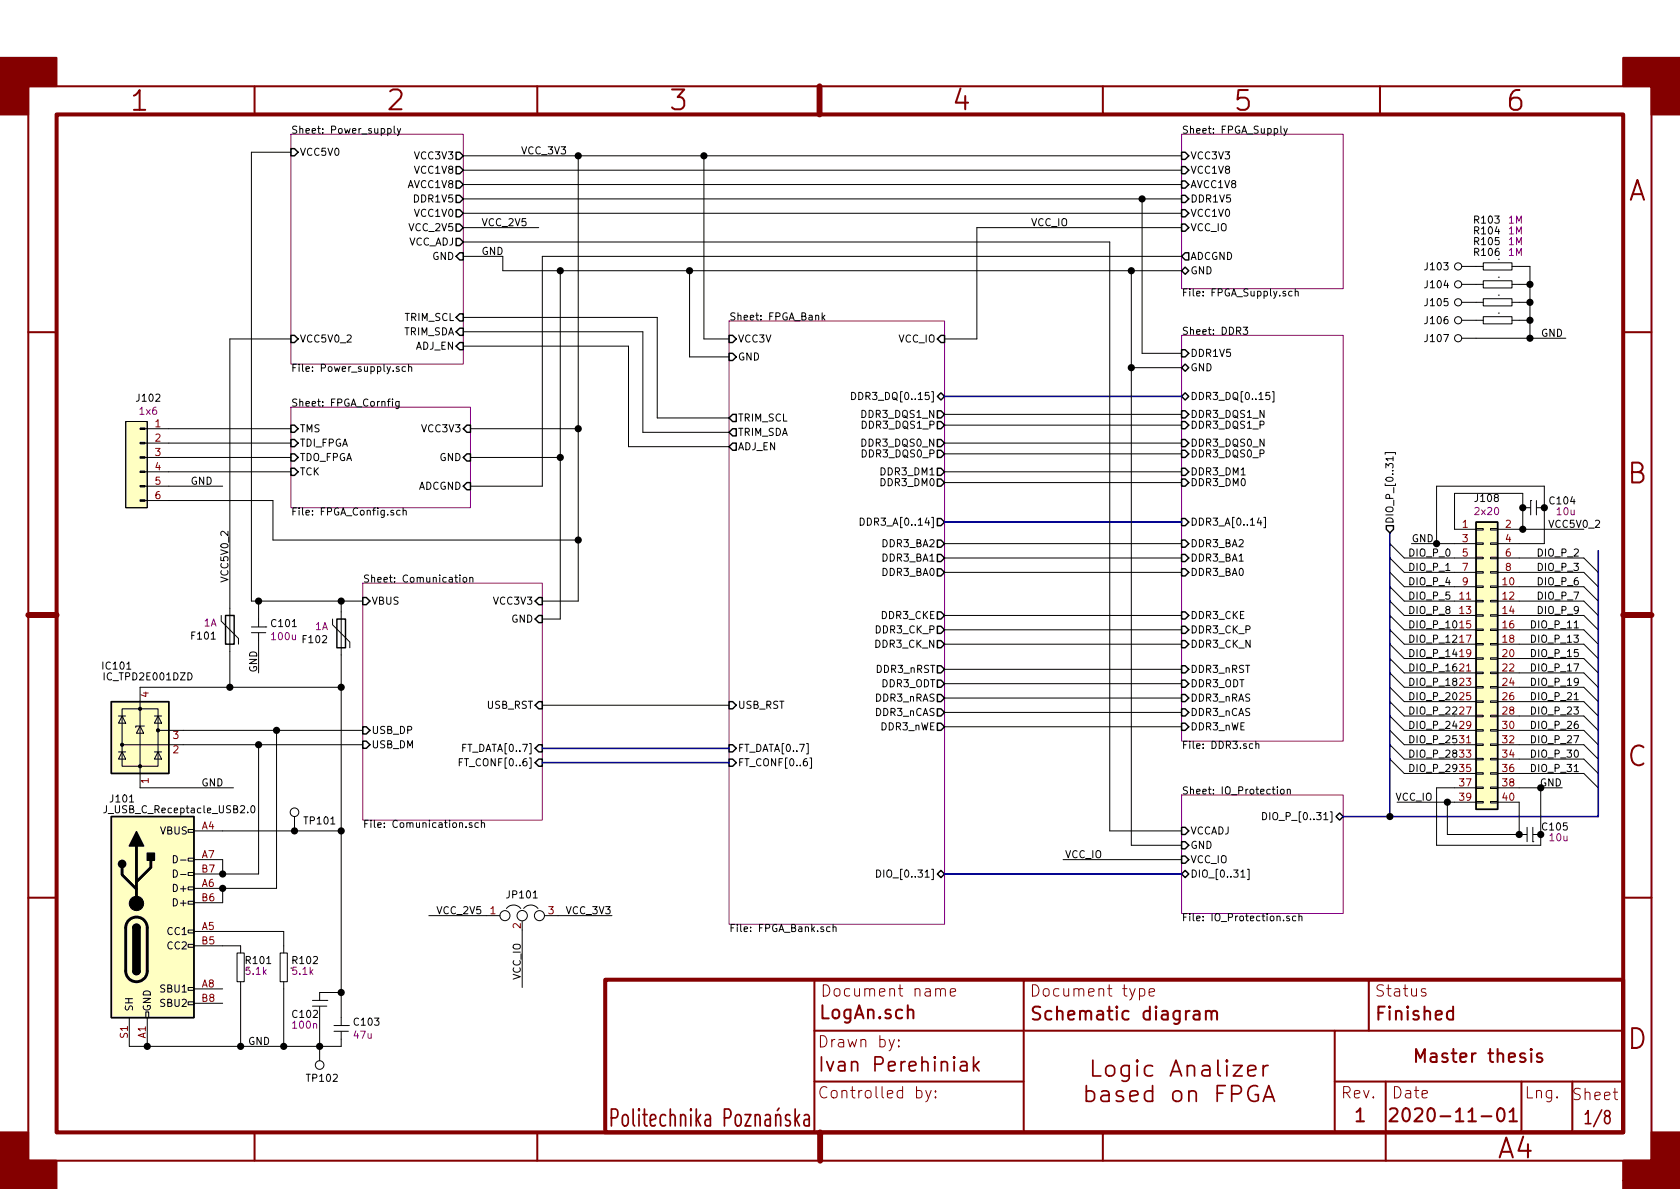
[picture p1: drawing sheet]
<svg xmlns="http://www.w3.org/2000/svg" width="297mm" height="210mm" viewBox="0 0 297 210" stroke-linecap="round" stroke-linejoin="round" font-family="sans-serif">
<g fill="none" stroke="#840000" stroke-width=".36">
<path d="M5 15.3h287v190h-287zM45 15.3v4.9M95 15.3v4.9M145 15.3v4.9M195 15.3v4.9M244 15.3v4.9M5 58.7h5M287 58.7h5M5 108.8h5M287 108.8h5M5 158.7h5M287 158.7h5"/>
<path d="M144 173.2v27M160.5 178.8a.57 .57 0 0 1 1 .1v1.2M181 173.2v27M211.1 178.9l.2-.1 .7 .1 .1 1.4M212.1 179.3l-.8 .1a.46 .46 0 0 0-.3 .5 .46 .46 0 0 0 .3 .4h.6l.2-.1M213.2 179a.57 .57 0 0 1 1 .1v1.2M213.2 178.8v1.5M214.2 179.1l.1-.2 .2-.1 .6 .1 .1 .2v1.2M242 173.2v9.1M256.9 178.9l-.6-.1-.5 .4 .1 .9 .4 .2 .6-.1M256.9 178v2.3M144 182.3h143"/>
<path d="M144 191.3h37M236 191.3h51M236 182.3v17.9M239.9 196.6l.6-.6v2.3M239.9 198.3h1.3M245 191.3v14M245.8 196.2l.3-.2h.5a.61 .61 0 0 1 .4 1l-1.4 1.3h1.5M250.4 187.8v-2.3l.7 1.6 .8-1.6v2.3M253 186.4l.2-.1 .7 .1 .1 1.4M254 186.8l-.8 .1a.46 .46 0 0 0-.3 .5 .46 .46 0 0 0 .3 .4l.8-.1M255.9 186.4l-.6-.1-.2 .1-.1 .2 .1 .3 .8 .2 .1 .2-.1 .4-.2 .1-.7-.1M256.6 186.3h.9"/>
<path d="M257 185.5v2l.1 .2 .4 .1M258.2 187l1.1-.2-.1-.4-.7-.1-.2 .1-.1 .2 .1 1.1 .2 .1 .7-.1M260.3 186.3v1.5M260.9 186.3a.59 .59 0 0 0-.6 .4M263.1 186.3h.9M263.5 185.5v2l.1 .2 .4 .1M264.8 186.5a.57 .57 0 0 1 1 .1v1.2M264.8 185.5v2.3M264.9 196.2a.56 .56 0 0 1 .6-.2 .56 .56 0 0 1 .4 .4 1.37 1.37 0 0 1-.4 1.9 .64 .64 0 0 1-.7-.5 1.96 1.96 0 0 1 .1-1.6zM266.8 187l1.1-.2-.1-.4-.7-.1-.2 .1-.1 .2 .1 1.1 .2 .1 .7-.1M266.9 196.6l.7-.6v2.3M266.9 198.3h1.3"/>
<path d="M269 191.3v8.9M269.6 186.4l-.5-.1-.2 .1-.1 .2 .1 .3 .7 .2 .1 .2-.1 .4-.2 .1-.6-.1M270.7 185.5l-.1 .1 .1 .1 .1-.1-.1-.1v.2M270.7 186.3v1.5M272.6 186.4l-.5-.1-.3 .1-.1 .2 .1 .3 .8 .2 .1 .2-.1 .4-.2 .1-.7-.1M278 191.3v8.9M45 200.2v5.1M95 200.2v5.1M145 200.2v5.1M195 200.2v5.1M287 208.8h5"/>
</g>
<path d="M10 20.2h277v180h-277zM107 173.2h180v27h-180z" fill="none" stroke="#840000" stroke-width=".71"/>
<path d="M144.9 15.3v4.9M5 108.8h5M287 108.8h5M145 200.2v5.1" fill="none" stroke="#840000" stroke-width="1"/>
<g fill="#840000" stroke="#840000" stroke-width=".36">
<path d="M0 10.2h10v5h-5v5h-5z"/>
<path d="M0 200.2h5v5.1h5v4.9h-10z"/>
<path d="M287 10.2h10v10h-5v-5h-5z"/>
<path d="M287 205.3h5v-5.1h5v10.1h-10z"/>
</g>
<g fill="none" stroke="#840000" stroke-width=".3">
<path d="M137.2 197.4l.2-.3h.3l.2 .2 .1 1.8M137.2 197.1v2M137.7 196l-.3 .4M139.6 197.3l-.4-.2a.54 .54 0 0 0-.3 .6 .54 .54 0 0 0 .5 .4 .55 .55 0 0 1 .4 .5 .55 .55 0 0 1-.4 .5h-.3l-.2-.1M140.6 196.1v3M140.8 198l.6 1.1M141.4 197.1l-.8 1.1M142.2 197.3l.2-.2h.4l.2 .2 .1 1.8M143.1 197.8l-.2 .2h-.5a.7 .7 0 0 0 0 1.1h.5l.2-.1M169.9 187.8l.2-.1 .7 .1 .2 .3v1.3M171 188.3l-.9 .1a.48 .48 0 0 0-.3 .5 .48 .48 0 0 0 .3 .5l.9-.2M172.1 186.9v2.5"/>
<path d="M172.4 188.4l.7 1M173.1 187.7l-1 1M192.1 193a.97 .97 0 0 1 1.4 .4v.8l-.1 .3a1.04 1.04 0 0 1-1.3 .1M192.1 192v2.8M193.2 187.5v2.8h1.4M194.8 193l.3-.1 .8 .1 .2 .3v1.5M195.7 188.7a.84 .84 0 0 1 1.4 .2v.8a.83 .83 0 0 1-.8 .6 .83 .83 0 0 1-.8-.6v-.8zM196.1 193.6l-1 .1a.55 .55 0 0 0-.3 .9l.3 .2 1-.2M198.5 193l-.7-.1-.3 .1-.1 .3 .1 .4 1 .3 .2 .2-.2 .4-.3 .2-.8-.2M199.6 188.4v2.3a.81 .81 0 0 1-1.2 .4M199.6 188.5l-.8-.1-.3 .1-.3 .4v.8l.3 .4 .3 .2 .8-.2M199.8 193.8l1.4-.2-.1-.6-.9-.1-.3 .1-.1 .3v1.1l.1 .2 .3 .2 .9-.2"/>
<path d="M201.1 187.5l-.2 .1 .2 .2 .1-.2-.1-.1v.3M201.1 188.4v1.9M203.8 188.5l-.9-.1-.3 .1-.2 .4v.8l.2 .4 .3 .2 .9-.2M203.8 193l-.9-.1-.3 .1-.2 .4v.8l.2 .4 .3 .2 .9-.2M203.8 192v2.8M206.9 190.3l1-2.8 1 2.8M207.2 189.5h1.4M207.5 193.2a.84 .84 0 0 1 1.4 .2v.8a.81 .81 0 0 1-.8 .6 .81 .81 0 0 1-.7-.6v-.8zM209.9 188.7a.77 .77 0 0 1 1.3 .1v1.5M209.9 188.4v1.9M210.2 193.2a.79 .79 0 0 1 1.3 .1v1.5M210.2 192.9v1.9"/>
<path d="M212.6 188.5l.3-.1 .9 .1 .1 .3v1.5M213.9 189.1l-.3 .1h-.7a.57 .57 0 0 0-.3 .9l.3 .2h.7l.3-.2M215.2 193.3h1M215.3 187.5v2.4l.2 .2 .3 .2M216.6 192h-1.4v2.8M216.9 187.5l-.1 .1 .1 .2 .2-.2-.2-.1v.3M216.9 188.4v1.9M217.8 193.4h1.1a.76 .76 0 0 0 .6-.7 .76 .76 0 0 0-.6-.7h-1.1v2.8M218.1 188.4h1.5l-1.5 1.9h1.5M220.6 189.4l1.4-.3-.1-.6-.8-.1-.3 .1-.2 .3v1.1l.2 .2 .3 .2 .8-.2M222.4 192.1a1.22 1.22 0 0 0-1.4 .2 1.22 1.22 0 0 0-.4 1.3 1.13 1.13 0 0 0 .6 1.1 1.13 1.13 0 0 0 1.3-.2v-.9h-.6M223.3 194.8l1-2.8 1 2.8"/>
<path d="M223.3 188.4v1.9M223.6 194h1.4M224.2 188.4a.74 .74 0 0 0-.9 .5"/>
</g>
<g fill="none" stroke="#840000" stroke-width=".18">
<path d="M166.3 175.1l.3-.3 .5 .1 .1 1.2M168 175.5l1-.2-.1-.4-.6-.1-.3 .3 .1 .9 .2 .1 .6-.1M201.5 174.9a.71 .71 0 0 1 .8 .1v1a.67 .67 0 0 1-.8 0M203.2 175.5l.9-.2-.1-.4-.5-.1-.3 .3 .1 .9 .2 .1 .5-.1M252.1 174.9a.49 .49 0 0 0-.8 .2l.1 .3 .5 .1 .2 .3v.2l-.2 .1-.6-.1M158.1 183.8l-.6 1.8-.3 .2M158.9 185h.1l-.1 .1v-.1v.1M158.9 183.9l.1 .1-.1 .1v-.2v.2M162.1 192.9a.68 .68 0 0 1 .8 .1l.1 .2-.1 .8-.3 .2-.5-.1M163.7 192.8l.5 1.4M164.6 192.8l-.6 1.8-.3 .2M165.4 194l.1 .1-.1 .1-.1-.1 .1-.1v.2"/>
<path d="M165.4 192.9l.1 .1-.1 .1-.1-.1 .1-.1v.2"/>
</g>
<path d="M51.4 23.7h30.5v40.7h-30.5zM208.9 23.7h28.6v27.3h-28.6zM128.9 56.8h38.1v106.6h-38.1zM208.9 59.3h28.6v71.8h-28.6zM51.4 72h31.8v17.8h-31.8zM64.1 103.1h31.8v41.9h-31.8zM208.9 140.6h28.6v20.9h-28.6z" fill="none" stroke="#840084" stroke-width=".18"/>
<g fill="none" stroke="#000" stroke-width=".18">
<path d="M51.4 26.9h-7v79.4h19.7M68.6 22.8l.3-.1 .3 .3-.2 .5h-.4M69.7 22.3v1.1l.2 .2M70.3 22.7l.2 .9M70.8 22.7l-.4 1.2-.1 .1M81.9 27.6h127M81.9 35.2h127M81.9 37.7h127M81.9 30.1h127M81.9 32.6h127M102.2 27.6v78.7h-6.3M124.5 27.6v32.3h4.4"/>
<path d="M201.9 35.2v27.3h7M226.5 22.3v1.1l.1 .2M227 22.7l.3 .9M227.6 22.7l-.4 1.2-.2 .1M51.4 59.9h-10.8v61.6M81.9 42.8h114.3v104.1h12.7M81.9 40.3h13.3M81.9 45.3h7v2.6h120M81.9 56.1h34.3v17.8h12.7M81.9 58.7h31.8v17.7h15.2M99.1 47.9v61.6h-3.2M121.9 47.9v15.2h7"/>
<path d="M145.4 55.3v1.3M145.5 56.1l.3 .5M145.8 55.7l-.4 .5M200 47.9v101.6h8.9M208.9 45.3h-113v40.7h-12.7M208.9 40.3h-36.2v19.6h-5.7M219.8 57.9h.8l-.4 .4 .3 .2 .1 .4-.3 .2-.5-.1M228.4 51.6l-.3-.1-.3 .2 .2 .6h.4M229 51.6l.2-.1 .3 .1v.7M229 51.1v1.2M258.4 56.6h3.9M258.4 53.5h3.9"/>
<path d="M258.4 50.3h3.9M258.4 47.1h3.9M258.4 59.8h18.5M262.3 49.7h5v1.2h-5zM262.3 52.8h5v1.3h-5zM262.3 56h5v1.3h-5zM262.3 46.5h5v1.2h-5zM264.9 49h.1M264.9 52.2h.1M264.9 55.4h.1M267.3 56.6h3.2M267.3 53.5h3.2"/>
<path d="M267.3 50.3h3.2M267.3 47.1h3.2v12.7M22.2 74.5h3.8v15.3h-3.8zM25.6 78.4h25.8M25.6 75.8h25.8M69.4 70.6v.1M69.4 71v.8M70.6 71v1l-.3 .3-.3-.1M70.6 71h-.4l-.2 .2 .1 .6h.5M70.6 64.9l-.3-.1-.2 .2v.2l.5 .1v.3h-.5M71.7 64.9l-.4-.1-.2 .3 .1 .5h.5M72.2 65l.2-.2 .3 .1 .1 .8"/>
<path d="M72.2 64.4v1.3M81.9 61.2h29.2v17.8h17.8M83.2 75.8h19M150.6 69.4a.64 .64 0 0 1 .7 .6 .64 .64 0 0 1-.7 .7zM167 78.4h41.9M167 73.3h41.9M167 75.2h41.9M200 65h8.9M224.5 69.4h-.6l-.1 .6 .2-.1 .5 .1v.5l-.2 .2-.5-.2M225 69.3h.2v1.8h-.2M25.6 88.5h22.7v7h53.9M25.6 86h13.8"/>
<path d="M25.6 83.4h25.8M25.6 80.9h25.8M70.7 90.3l-.3-.1-.3 .3 .2 .5h.4M71.3 90.4l.2-.2 .3 .1v.8M71.3 89.8v1.3M83.2 80.9h15.9M152.1 91.6a.64 .64 0 0 1 .7 .6 .64 .64 0 0 1-.7 .7zM167 96.1h41.9M167 98.7h41.9M167 83.4h41.9M167 80.3h41.9M167 85.3h41.9"/>
<path d="M222.6 91.6l-.3 .9h.8M222.9 92v.9M223.4 91.5h.3v1.8h-.3M244.9 80.3v-.3h1.8v.3M245.7 96.1l2.6 2.6h12.7M245.7 98.7l2.6 2.5h12.7M246.3 80.8v.7M249.6 96.1h11.4M254 96.1v-10.1h19v10.1h-8.2M261 98.5h1.3v.3h-1.3zM261 96h1.3v.3h-1.3zM261 93.5h1.3v.2h-1.3z"/>
<path d="M261 93.6h-3.8v-6.4h12v6.4M263.5 98.5h1.3v.3h-1.3zM263.5 96h1.3v.3h-1.3zM263.5 93.5h1.3v.2h-1.3zM264.8 93.6h15.2M264.8 98.7h15.2l2.6 2.5M269.2 89.8h1.4M270.6 88.5h.1M270.6 88.5v2.6M271.7 88.5v2.6M271.7 89.8h1.3M39.1 108.8v1l3.1 3.1v1"/>
<path d="M44.4 110.9h2.6M44.4 111.9h2.6M45.7 106.3v4.5M45.7 111.9v7.1M47 110.9h.1M58.8 109.5v1l3 3v1M60.3 106.3v75M81.3 101.7v.1M81.3 102.1v.8M81.9 102.2l.2-.1 .4 .1v.5l-.1 .2h-.3l-.2-.1zM83.1 102.2l.2-.1 .2 .1 .1 .7M83.1 102.1v.8"/>
<path d="M167 108.8h41.9M167 111.4h41.9M167 113.9h41.9M167 101.2h41.9M167 118.4h41.9M245.7 101.2l2.6 2.6h12.7M245.7 103.8l2.6 2.5h12.7M245.7 106.3l2.6 2.5h12.7M245.7 108.8l2.6 2.6h12.7M245.7 111.4l2.6 2.5h12.7M245.7 113.9l2.6 2.6h12.7M245.7 116.5l2.6 2.5h12.7"/>
<path d="M245.7 119l2.6 2.5h12.7M261 118.9h1.3v.2h-1.3zM261 116.3h1.3v.3h-1.3zM261 113.8h1.3v.2h-1.3zM261 111.2h1.3v.3h-1.3zM261 108.7h1.3v.3h-1.3zM261 106.2h1.3v.2h-1.3zM261 103.6h1.3v.3h-1.3zM261 101.1h1.3v.2h-1.3zM263.5 118.9h1.3v.2h-1.3zM263.5 116.3h1.3v.3h-1.3zM263.5 113.8h1.3v.2h-1.3z"/>
<path d="M263.5 111.2h1.3v.3h-1.3zM263.5 108.7h1.3v.3h-1.3zM263.5 106.2h1.3v.2h-1.3zM263.5 103.6h1.3v.3h-1.3zM263.5 101.1h1.3v.2h-1.3zM264.8 103.8h15.2l2.6 2.5M264.8 106.3h15.2l2.6 2.5M264.8 108.8h15.2l2.6 2.6M264.8 111.4h15.2l2.6 2.5M264.8 113.9h15.2l2.6 2.6M264.8 116.5h15.2l2.6 2.5M264.8 119h15.2l2.6 2.5"/>
<path d="M264.8 101.2h15.2l2.6 2.6M21 133h1.2M21 126.6h1.2M21.6 125.3h6.3v10.2h-6.3zM21.6 133l.6 1.2h-1.2zM21.6 126.6l.6 1.3h-1.2zM21.6 131.7h42.5M24.8 128.4l.6 1.3h-1.3zM25.5 128.4h-1.5v.2M27.3 133h1.3M27.3 126.6h1.3M27.9 129.2h36.2"/>
<path d="M27.9 133l.7 1.2h-1.3zM27.9 126.6l.7 1.3h-1.3zM45.7 131.7v22.9h-11.4M48.9 129.2v27.9h-14.6M60.3 121.5h-35.5v17.8h16.5M81.2 134.8h.4M81.8 134.2h-.6v1.2M95.9 124.7h33M142.6 131.5h.3v1.8h-.3M143.2 134h.3v1.9h-.3M167 120.9h41.9M167 123.4h41.9"/>
<path d="M167 126h41.9M167 128.5h41.9M221.5 131.6l-.4-.1-.2 .2 .1 .6h.5M222 131.6l.2-.1 .3 .1 .1 .8M222 131.1v1.3M225.9 139.1v.2M225.9 139.6v.8M226.5 139.6h.3l.2 .1-.1 .7h-.3l-.2-.2zM227.6 139.7l.2-.1h.3v.8M227.6 139.6v.8M245.7 124.1l2.6 2.5h12.7M245.7 129.2l2.6 2.5h12.7"/>
<path d="M245.7 126.6l2.6 2.6h12.7M245.7 121.5l2.6 2.6h12.7M245.7 131.7l2.6 2.5h12.7M245.7 134.2l2.6 2.6h12.7M261 139.2h1.3v.2h-1.3zM261 136.6h1.3v.3h-1.3zM261 134.1h1.3v.3h-1.3zM261 131.6h1.3v.2h-1.3zM261 129h1.3v.3h-1.3zM261 126.5h1.3v.2h-1.3zM261 123.9h1.3v.3h-1.3zM261 121.4h1.3v.3h-1.3z"/>
<path d="M261 139.3h-7v10.2h18.4v-10.2M263.5 139.2h1.3v.2h-1.3zM263.5 136.6h1.3v.3h-1.3zM263.5 134.1h1.3v.3h-1.3zM263.5 131.6h1.3v.2h-1.3zM263.5 129h1.3v.3h-1.3zM263.5 126.5h1.3v.2h-1.3zM263.5 123.9h1.3v.3h-1.3zM263.5 121.4h1.3v.3h-1.3zM264.8 126.6h15.2l2.6 2.6M264.8 131.7h15.2l2.6 2.5M264.8 129.2h15.2l2.6 2.5"/>
<path d="M264.8 121.5h15.2l2.6 2.6M264.8 124.1h15.2l2.6 2.5M264.8 134.2h15.2l2.6 2.6M264.8 136.8h15.2l2.6 2.5M264.8 139.3h11.4M18.8 142.5v.9a.39 .39 0 0 1-.5 .3M30.7 151.3a.64 .64 0 0 1 .7 .6 .64 .64 0 0 1-.7 .7zM30.7 153.8a.64 .64 0 0 1 .7 .7 .64 .64 0 0 1-.7 .6zM31.9 152.1h1M31.9 154.6h1M33.3 159.4h1v.5h-1zM33.3 156.8h1v.5h-1z"/>
<path d="M33.3 154.3h1v.5h-1zM33.3 151.8h1v.5h-1zM33.3 146.7h1v.5h-1zM34.3 146.9h26M34.3 152h5.1v2.6M39.4 157.1v2.5h-5.1M44.5 142.6l.2-.1a.69 .69 0 0 1 .4 .6 .69 .69 0 0 1-.4 .6l-.3-.2-.1-.2zM52.1 144.4v2.5M83.4 145.5h-.3l-.1 .2v.1l.4 .2v.3h-.4M84.6 145.5h-.4l-.2 .2 .1 .6h.5M85.1 145.6l.2-.1h.3l.1 .8M85.1 145.1v1.2"/>
<path d="M155 153.8a.64 .64 0 0 1 .7 .7 .64 .64 0 0 1-.7 .6zM188 152h20.9M219.4 155.1h.7M220.5 153.7h.4v1.8h-.4M223.2 143.7a.64 .64 0 0 1 .8 .6 .64 .64 0 0 1-.8 .7zM247 141.9h14M255.9 141.9v5.7h14.1M261 141.7h1.3v.3h-1.3zM263.5 141.7h1.3v.3h-1.3zM264.8 141.9h3.8v5.7M270 146.3v2.5M271 148.8h.1"/>
<path d="M271 146.3v2.5M271.1 147.6h1.3M22.9 180v5h37.4v-2.6M25.8 178.9h.5v1.1h-.5zM26 180v5M33.3 177.2h1v.5h-1zM33.3 174.6h1v.5h-1zM33.3 167h1v.5h-1zM33.3 164.5h1v.5h-1zM34.3 164.7h15.9v3.8M34.3 174.9h5.1M34.3 167.3h8.2v1.2"/>
<path d="M34.3 177.4h5.1M41.9 168.5h1.3v5.1h-1.3zM42.5 173.6v11.4M49.5 168.5h1.3v5.1h-1.3zM50.2 173.6v11.4M55.2 176.9h2.6M55.2 177.9h2.6M56.5 178v9.6M57.8 176.9h.1M60.3 175.5h-3.8v1.4M75.8 161.9h12.6M89.5 160.6a1.62 1.62 0 0 1 2.6 0"/>
<path d="M92.3 164.5v10.1M92.6 160.6a1.62 1.62 0 0 1 2.5 0M96.3 161.9h11.9M146.8 164l-.4-.1-.2 .2 .1 .6h.5M147.3 164l.2-.1 .3 .1v.7M147.3 163.5v1.2M228 162h-.3l-.2 .2v.2l.5 .1v.3h-.5M229.1 162h-.3l-.3 .2 .1 .6h.5M229.7 162.1l.1-.1h.3l.1 .8M229.7 161.6v1.2M59.1 181.4h2.5M59.1 182.4h2.5"/>
<path d="M61.6 181.4h.1"/>
<circle cx="257.8" cy="47.1" r=".63"/>
<circle cx="257.8" cy="59.8" r=".63"/>
<circle cx="257.8" cy="50.3" r=".63"/>
<circle cx="257.8" cy="56.6" r=".63"/>
<circle cx="257.8" cy="53.5" r=".63"/>
<circle cx="52.1" cy="143.6" r=".76"/>
<circle cx="89.3" cy="161.9" r=".89"/>
<circle cx="92.3" cy="161.9" r=".91"/>
<circle cx="95.4" cy="161.9" r=".89"/>
<circle cx="56.5" cy="188.3" r=".76"/>
</g>
<g fill="none" stroke="#000" stroke-width=".25">
<path d="M51.4 26.3h.7l.6 .6-.6 .7h-.7zM80.6 26.9h.7l.6 .7-.6 .6h-.7zM80.6 29.5h.7l.6 .6-.6 .6h-.7zM80.6 37.1h.7l.6 .6-.6 .6h-.7zM80.6 34.5h.7l.6 .7-.6 .6h-.7zM80.6 32h.7l.6 .6-.6 .7h-.7zM80.6 39.6h.7l.6 .7-.6 .6h-.7zM208.9 26.9h.6l.7 .7-.7 .6h-.6zM208.9 29.5h.6l.7 .6-.7 .6h-.6zM208.9 32h.6l.7 .6-.7 .7h-.6zM208.9 34.5h.6l.7 .7-.7 .6h-.6zM208.9 37.1h.6l.7 .6-.7 .6h-.6z"/>
<path d="M208.9 39.6h.6l.7 .7-.7 .6h-.6zM51.4 59.3h.7l.6 .6-.6 .7h-.7zM80.6 42.2h.7l.6 .6-.6 .6h-.7zM81.3 44.7h.6v1.3h-.6l-.7-.7zM81.3 55.5h.6v1.3h-.6l-.7-.7zM81.3 58h.6v1.3h-.6l-.7-.6zM128.9 59.3h.6l.7 .6-.7 .7h-.6zM166.4 59.3h.6v1.3h-.6l-.7-.7zM208.9 47.9l.6-.7 .7 .7-.7 .6zM209.5 44.7h.7v1.3h-.7l-.6-.7zM51.4 75.2h.7l.6 .6-.6 .6h-.7zM51.4 77.7h.7l.6 .7-.6 .6h-.7z"/>
<path d="M81.3 60.6h.6v1.2h-.6l-.7-.6zM82.5 75.2h.7v1.2h-.7l-.6-.6zM128.9 62.5h.6l.7 .6-.7 .6h-.6zM128.9 79l.6-.6h.7v1.2h-.7zM128.9 73.9l.6-.6h.7v1.2h-.7zM128.9 76.4l.6-.6h.7v1.3h-.7zM165.7 70.1l.7-.6 .6 .6-.6 .6zM165.7 72.6h.7l.6 .7-.6 .6h-.7zM165.7 79.6h.7l.6 .7-.6 .6h-.7zM165.7 77.7h.7l.6 .7-.6 .6h-.7zM165.7 74.5h.7l.6 .7-.6 .6h-.7zM208.9 65l.6-.6 .7 .6-.7 .7z"/>
<path d="M208.9 61.8h.6l.7 .7-.7 .6h-.6zM208.9 70.1l.6-.6 .7 .6-.7 .6zM208.9 72.6h.6l.7 .7-.7 .6h-.6zM208.9 79.6h.6l.7 .7-.7 .6h-.6zM208.9 77.7h.6l.7 .7-.7 .6h-.6zM208.9 74.5h.6l.7 .7-.7 .6h-.6zM51.4 82.8h.7l.6 .6-.6 .7h-.7zM51.4 80.3h.7l.6 .6-.6 .6h-.7zM82.5 80.3h.7v1.2h-.7l-.6-.6zM82.5 85.3h.7v1.3h-.7l-.6-.6zM165.7 91.7h.7l.6 .6-.6 .7h-.7zM165.7 95.5h.7l.6 .6-.6 .7h-.7z"/>
<path d="M165.7 98h.7l.6 .7-.6 .6h-.7zM165.7 82.8h.7l.6 .6-.6 .7h-.7zM165.7 84.7h.7l.6 .6-.6 .7h-.7zM208.9 91.7h.6l.7 .6-.7 .7h-.6zM208.9 82.8h.6l.7 .6-.7 .7h-.6zM208.9 84.7h.6l.7 .6-.7 .7h-.6zM208.9 95.5h.6l.7 .6-.7 .7h-.6zM208.9 98h.6l.7 .7-.7 .6h-.6zM245.1 93h1.3v.6l-.7 .6-.6-.6zM261 92.3h3.8v50.8h-3.8zM39.9 108.8h1.5v5.1h-1.5zM59.6 109.5h1.5v5h-1.5z"/>
<path d="M64.1 105.7h.7l.6 .6-.6 .6h-.7zM95.2 105.7h.7v1.2h-.7l-.6-.6zM95.2 108.8h.7v1.3h-.7l-.6-.6zM165.7 108.2h.7l.6 .6-.6 .7h-.7zM165.7 110.7h.7l.6 .7-.6 .6h-.7zM165.7 113.3h.7l.6 .6-.6 .6h-.7zM165.7 117.7h.7l.6 .7-.6 .6h-.7zM165.7 100.6h.7l.6 .6-.6 .6h-.7zM208.9 108.2h.6l.7 .6-.7 .7h-.6zM208.9 110.7h.6l.7 .7-.7 .6h-.6zM208.9 113.3h.6l.7 .6-.7 .6h-.6zM208.9 117.7h.6l.7 .7-.7 .6h-.6z"/>
<path d="M208.9 100.6h.6l.7 .6-.7 .6h-.6zM19.7 124.1h10.1v12.7h-10.1zM64.1 128.5h.7l.6 .7-.6 .6h-.7zM64.1 131.1h.7l.6 .6-.6 .6h-.7zM94.6 134.9l.6-.7h.7v1.3h-.7zM94.6 124.7l.6-.6h.7v1.2h-.7zM95.2 131.7h.7v1.3h-.7l-.6-.7zM128.9 124.1h.6l.7 .6-.7 .6h-.6zM128.9 131.7h.6l.7 .6-.7 .7h-.6zM128.9 134.2h.6l.7 .7-.7 .6h-.6zM165.7 122.8h.7l.6 .6-.6 .7h-.7zM165.7 125.3h.7l.6 .7-.6 .6h-.7z"/>
<path d="M165.7 127.9h.7l.6 .6-.6 .7h-.7zM165.7 120.3h.7l.6 .6-.6 .6h-.7zM208.9 122.8h.6l.7 .6-.7 .7h-.6zM208.9 125.3h.6l.7 .7-.7 .6h-.6zM208.9 127.9h.6l.7 .6-.7 .7h-.6zM208.9 120.3h.6l.7 .6-.7 .6h-.6zM19.7 144.4h14.6v35.6h-14.6zM165.7 154.6l.7-.7 .6 .7-.6 .6zM208.9 154.6l.6-.7 .7 .7-.7 .6zM208.9 148.8h.6l.7 .7-.7 .6h-.6zM208.9 146.3h.6l.7 .6-.7 .7h-.6zM208.9 151.4h.6l.7 .6-.7 .6h-.6z"/>
<path d="M236.2 144.4l.7-.6 .6 .6-.6 .6zM23.5 171.7a.63 .63 0 0 0 .6 .6 .63 .63 0 0 0 .7-.6M23.5 164.1a.63 .63 0 0 1 .6-.7 .63 .63 0 0 1 .7 .7"/>
</g>
<g fill="#ffffc2" stroke="#ffffc2" stroke-width=".18">
<path d="M19.7 124.1h10.1v12.7h-10.1z"/>
<path d="M19.7 144.4h14.6v35.6h-14.6z"/>
<path d="M261 92.3h3.8v50.8h-3.8z"/>
<path d="M22.2 74.5h3.8v15.3h-3.8z"/>
</g>
<g fill="#000" stroke="#000" stroke-width=".18">
<path d="M24.8 78.2h.8v.3h-.8zM24.8 75.7h.8v.2h-.8zM24.8 88.4h.8v.2h-.8zM24.8 85.8h.8v.3h-.8zM24.8 83.3h.8v.3h-.8zM24.8 80.8h.8v.2h-.8z"/>
<circle cx="21.6" cy="131.7" r=".28"/>
<circle cx="24.8" cy="125.3" r=".28"/>
<circle cx="24.8" cy="135.5" r=".28"/>
<circle cx="27.9" cy="129.2" r=".28"/>
<circle cx="24.1" cy="159.8" r="1.27"/>
</g>
<path d="M21.6 153.4v1.3l2.5 2.5M24.1 149.6v10.2M26.7 152.1v1.3l-2.6 2.6M22.8 162.7a1.89 1.89 0 0 1 2.1-.4 1.89 1.89 0 0 1 1.1 1.8v7.6a1.9 1.9 0 0 1-1.9 1.9 1.9 1.9 0 0 1-1.9-1.9v-7.8l.1-.5z" fill="none" stroke="#000" stroke-width=".51"/>
<g fill="#000" stroke="#000" stroke-width=".25">
<path d="M24.1 147.1l1.3 2.5h-2.5zM26 150.9h1.3v1.2h-1.3zM23.5 171.7h1.3a.63 .63 0 0 1-.7 .6 .63 .63 0 0 1-.6-.6zM23.5 164.1h1.3v7.6h-1.3zM23.7 163.6a.63 .63 0 0 1 .7-.1 .63 .63 0 0 1 .4 .6h-1.3z"/>
<circle cx="102.2" cy="27.6" r=".51"/>
<circle cx="124.5" cy="27.6" r=".51"/>
<circle cx="201.9" cy="35.2" r=".51"/>
<circle cx="99.1" cy="47.9" r=".51"/>
<circle cx="121.9" cy="47.9" r=".51"/>
<circle cx="200" cy="47.9" r=".51"/>
<circle cx="270.5" cy="53.5" r=".51"/>
<circle cx="270.5" cy="59.8" r=".51"/>
<circle cx="270.5" cy="56.6" r=".51"/>
<circle cx="270.5" cy="50.3" r=".51"/>
<circle cx="102.2" cy="75.8" r=".51"/>
<circle cx="200" cy="65" r=".51"/>
<circle cx="99.1" cy="80.9" r=".51"/>
<circle cx="102.2" cy="95.5" r=".51"/>
<circle cx="254" cy="96.1" r=".51"/>
<circle cx="269.2" cy="93.6" r=".51"/>
<circle cx="269.2" cy="89.8" r=".51"/>
<circle cx="273" cy="89.8" r=".51"/>
<circle cx="45.7" cy="106.3" r=".51"/>
<circle cx="60.3" cy="106.3" r=".51"/>
<circle cx="40.6" cy="121.5" r=".51"/>
<circle cx="45.7" cy="131.7" r=".51"/>
<circle cx="48.9" cy="129.2" r=".51"/>
<circle cx="60.3" cy="121.5" r=".51"/>
<circle cx="272.4" cy="139.3" r=".51"/>
<circle cx="21.6" cy="152.8" r=".63"/>
<circle cx="39.4" cy="157.1" r=".51"/>
<circle cx="39.4" cy="154.6" r=".51"/>
<circle cx="52.1" cy="146.9" r=".51"/>
<circle cx="60.3" cy="146.9" r=".51"/>
<circle cx="245.7" cy="144.4" r=".51"/>
<circle cx="255.9" cy="141.9" r=".51"/>
<circle cx="268.6" cy="147.6" r=".51"/>
<circle cx="272.4" cy="147.6" r=".51"/>
<circle cx="60.3" cy="175.5" r=".51"/>
<circle cx="26" cy="185" r=".51"/>
<circle cx="42.5" cy="185" r=".51"/>
<circle cx="50.2" cy="185" r=".51"/>
<circle cx="56.5" cy="185" r=".51"/>
</g>
<path d="M167 70.1h41.9M167 92.3h41.9M245.7 94.2v50.2M282.6 97.4v47h-45.1M95.9 132.3h33M95.9 134.9h33M167 154.6h41.9" fill="none" stroke="#00f" stroke-width=".3"/>
<g font-size="4.9" fill="#840000">
<text x="23.3" y="19.6">1</text>
<text x="68.7" y="19.5">2</text>
<text x="118.6" y="19.5">3</text>
<text x="168.7" y="19.5">4</text>
<text x="218.5" y="19.6">5</text>
<text x="266.6" y="19.6">6</text>
<text x="287.8" y="35.5">A</text>
<text x="287.8" y="85.5">B</text>
<text x="287.8" y="135.5">C</text>
<text x="287.8" y="185.5">D</text>
<text x="264.9" y="204.8">A4</text>
</g>
<text font-size="4.2" fill="#840000" x="107.5" y="199.3">Politechnika Poznaska</text>
<text font-size="3.5" fill="#840000" x="144.5" y="189.5">Ivan Perehiniak</text>
<g font-size="3.2" fill="#840000">
<text x="144.7" y="180.2">LogAn.sch</text>
<text x="182" y="180.4">Schematic diagram</text>
<text x="243" y="180.4">Finished</text>
<text x="248.8" y="198.4">2020-11-01</text>
<text x="280.8" y="198.8">1/8</text>
</g>
<g font-size="2.8" fill="#840000">
<text x="145" y="176.2">Document name</text>
<text x="182" y="176.2">Document type</text>
<text x="243" y="176.2">Status</text>
<text x="144.5" y="185.2">Drawn by:</text>
<text x="144.5" y="194.3">Controlled by:</text>
<text x="237" y="194.3">Rev.</text>
<text x="246" y="194.3">Date</text>
<text x="269.5" y="194.3">Lng.</text>
<text x="277.8" y="194.6">Sheet</text>
</g>
<g font-size="1.8">
<text x="51.4" y="23.6">Sheet: Power_supply</text>
<text x="208.9" y="23.6">Sheet: FPGA_Supply</text>
<text x="53" y="27.6">VCC5V0</text>
<text x="73.5" y="28.2">VCC3V3</text>
<text x="92.1" y="27.3">VCC_3V3</text>
<text x="210.4" y="28.2">VCC3V3</text>
<text x="72.2" y="33.3">AVCC1V8</text>
<text x="73.4" y="35.8">DDR1V5</text>
<text x="73.5" y="30.7">VCC1V8</text>
<text x="210.4" y="30.7">VCC1V8</text>
<text x="210.4" y="33.3">AVCC1V8</text>
<text x="210.4" y="35.8">DDR1V5</text>
<text x="72.5" y="40.9">VCC_2V5</text>
<text x="73.5" y="38.3">VCC1V0</text>
<text x="85.1" y="40">VCC_2V5</text>
<text x="182.2" y="40">VCC_IO</text>
<text x="210.4" y="38.3">VCC1V0</text>
<text x="210.4" y="40.9">VCC_IO</text>
<text x="260.8" y="41.4">R104</text>
<text x="260.8" y="39.5">R103</text>
<text x="72.1" y="43.4">VCC_ADJ</text>
<text x="76.5" y="46">GND</text>
<text x="85.1" y="45.1">GND</text>
<text x="210.4" y="46">ADCGND</text>
<text x="252" y="47.8">J103</text>
<text x="260.8" y="43.4">R105</text>
<text x="260.8" y="45.3">R106</text>
<text x="208.9" y="52.4">File: FPGA_Supply.sch</text>
<text x="210.4" y="48.5">GND</text>
<text x="252" y="51">J104</text>
<text x="71.3" y="59.3">TRIM_SDA</text>
<text x="71.6" y="56.8">TRIM_SCL</text>
<text x="128.9" y="56.7">Sheet: FPGA_Bank</text>
<text x="208.9" y="59.2">Sheet: DDR3</text>
<text x="252" y="57.3">J106</text>
<text x="252" y="54.1">J105</text>
<text x="272.4" y="59.6">GND</text>
<text x="51.4" y="65.8">File: Power_supply.sch</text>
<text x="53" y="60.6">VCC5V0_2</text>
<text x="73.4" y="61.8">ADJ_EN</text>
<text x="130.4" y="60.6">VCC3V</text>
<text x="130.4" y="63.7">GND</text>
<text x="158.9" y="60.6">VCC_IO</text>
<text x="210.4" y="65.7">GND</text>
<text x="210.4" y="63.1">DDR1V5</text>
<text x="252" y="60.5">J107</text>
<text x="24.3" y="71">J102</text>
<text x="51.4" y="71.9">Sheet: FPGA_Cornfig</text>
<text x="151.9" y="70.7">DDR3_DQ[0..15]</text>
<text x="210.4" y="70.7">DDR3_DQ[0..15]</text>
<text x="53" y="76.4">TMS</text>
<text x="74.8" y="76.4">VCC3V3</text>
<text x="130.4" y="74.5">TRIM_SCL</text>
<text x="130.4" y="77.1">TRIM_SDA</text>
<text x="152.6" y="73.9">DDR3_DQS1_N</text>
<text x="152.7" y="75.8">DDR3_DQS1_P</text>
<text x="210.4" y="73.9">DDR3_DQS1_N</text>
<text x="210.4" y="75.8">DDR3_DQS1_P</text>
<text x="53" y="79">TDI_FPGA</text>
<text x="53" y="81.5">TDO_FPGA</text>
<text x="77.7" y="81.5">GND</text>
<text x="130.4" y="79.6">ADJ_EN</text>
<text x="152.6" y="79">DDR3_DQS0_N</text>
<text x="152.7" y="80.9">DDR3_DQS0_P</text>
<text x="210.4" y="80.9">DDR3_DQS0_P</text>
<text x="210.4" y="79">DDR3_DQS0_N</text>
<text x="33.7" y="85.7">GND</text>
<text x="53" y="84.1">TCK</text>
<text x="73.9" y="86.6">ADCGND</text>
<text x="156" y="84.1">DDR3_DM1</text>
<text x="156" y="86">DDR3_DM0</text>
<text x="210.4" y="84.1">DDR3_DM1</text>
<text x="210.4" y="86">DDR3_DM0</text>
<text x="260.9" y="88.8">J108</text>
<text x="274.1" y="89.2">C104</text>
<text x="51.4" y="91.2">File: FPGA_Config.sch</text>
<text x="153.3" y="93">DDR3_A[0..14]</text>
<text x="210.4" y="93">DDR3_A[0..14]</text>
<text x="246.4" y="92.7" transform="rotate(-90 246.4 92.7)">DIO_P_[0..31]</text>
<text x="249.6" y="95.9">GND</text>
<text x="273.7" y="93.3">VCC5V0_2</text>
<text x="156.1" y="96.8">DDR3_BA2</text>
<text x="156.1" y="99.3">DDR3_BA1</text>
<text x="156.1" y="101.8">DDR3_BA0</text>
<text x="210.4" y="96.8">DDR3_BA2</text>
<text x="210.4" y="99.3">DDR3_BA1</text>
<text x="210.4" y="101.8">DDR3_BA0</text>
<text x="248.9" y="101">DIO_P_1</text>
<text x="248.9" y="98.4">DIO_P_0</text>
<text x="272.1" y="101">DIO_P_3</text>
<text x="272.1" y="98.4">DIO_P_2</text>
<text x="40.4" y="103.1" transform="rotate(-90 40.4 103.1)">VCC5V0_2</text>
<text x="64.1" y="103">Sheet: Comunication</text>
<text x="65.7" y="106.9">VBUS</text>
<text x="87.5" y="106.9">VCC3V3</text>
<text x="248.9" y="103.5">DIO_P_4</text>
<text x="248.9" y="106">DIO_P_5</text>
<text x="272.1" y="103.5">DIO_P_6</text>
<text x="272.1" y="106">DIO_P_7</text>
<text x="34" y="113.1">F101</text>
<text x="48.1" y="110.9">C101</text>
<text x="53.6" y="113.7">F102</text>
<text x="90.4" y="110.1">GND</text>
<text x="155" y="112">DDR3_CK_P</text>
<text x="156" y="109.5">DDR3_CKE</text>
<text x="210.4" y="109.5">DDR3_CKE</text>
<text x="210.4" y="112">DDR3_CK_P</text>
<text x="248.9" y="113.7">DIO_P_12</text>
<text x="248.9" y="111.1">DIO_P_10</text>
<text x="248.9" y="108.6">DIO_P_8</text>
<text x="271.1" y="113.7">DIO_P_13</text>
<text x="271.1" y="111.1">DIO_P_11</text>
<text x="272.1" y="108.6">DIO_P_9</text>
<text x="18.3" y="118.4">IC101</text>
<text x="45.5" y="119" transform="rotate(-90 45.5 119)">GND</text>
<text x="154.9" y="114.5">DDR3_CK_N</text>
<text x="155.1" y="119">DDR3_nRST</text>
<text x="210.4" y="114.5">DDR3_CK_N</text>
<text x="210.4" y="119">DDR3_nRST</text>
<text x="248.9" y="116.2">DIO_P_14</text>
<text x="248.9" y="118.7">DIO_P_16</text>
<text x="271.1" y="118.7">DIO_P_17</text>
<text x="271.1" y="116.2">DIO_P_15</text>
<text x="18.6" y="120.3">IC_TPD2E001DZD</text>
<text x="86.1" y="125.3">USB_RST</text>
<text x="130.4" y="125.3">USB_RST</text>
<text x="154.9" y="124.1">DDR3_nRAS</text>
<text x="156" y="121.5">DDR3_ODT</text>
<text x="210.4" y="124.1">DDR3_nRAS</text>
<text x="210.4" y="121.5">DDR3_ODT</text>
<text x="248.9" y="121.3">DIO_P_18</text>
<text x="248.9" y="123.8">DIO_P_20</text>
<text x="271.1" y="123.8">DIO_P_21</text>
<text x="271.1" y="121.3">DIO_P_19</text>
<text x="65.7" y="129.8">USB_DP</text>
<text x="154.9" y="126.6">DDR3_nCAS</text>
<text x="155.8" y="129.2">DDR3_nWE</text>
<text x="210.4" y="126.6">DDR3_nCAS</text>
<text x="210.4" y="129.2">DDR3_nWE</text>
<text x="248.9" y="126.4">DIO_P_22</text>
<text x="248.9" y="131.4">DIO_P_25</text>
<text x="248.9" y="128.9">DIO_P_24</text>
<text x="271.1" y="128.9">DIO_P_26</text>
<text x="271.1" y="131.4">DIO_P_27</text>
<text x="271.1" y="126.4">DIO_P_23</text>
<text x="65.7" y="132.3">USB_DM</text>
<text x="82.1" y="135.5">FT_CONF[0..6]</text>
<text x="82.2" y="133">FT_DATA[0..7]</text>
<text x="130.4" y="133">FT_DATA[0..7]</text>
<text x="130.4" y="135.5">FT_CONF[0..6]</text>
<text x="208.9" y="132.4">File: DDR3.sch</text>
<text x="248.9" y="134">DIO_P_28</text>
<text x="248.9" y="136.5">DIO_P_29</text>
<text x="271.1" y="134">DIO_P_30</text>
<text x="271.1" y="136.5">DIO_P_31</text>
<text x="19" y="143.8">J_USB_C_Receptacle_USB2.0</text>
<text x="19.6" y="141.9">J101</text>
<text x="35.6" y="139.1">GND</text>
<text x="208.9" y="140.5">Sheet: IO_Protection</text>
<text x="246.8" y="141.6">VCC_IO</text>
<text x="272.3" y="139.1">GND</text>
<text x="28.4" y="147.6">VBUS</text>
<text x="53.9" y="145.8">TP101</text>
<text x="64.1" y="146.4">File: Comunication.sch</text>
<text x="210.4" y="147.6">VCCADJ</text>
<text x="224.6" y="145">DIO_P_[0..31]</text>
<text x="272.8" y="146.9">C105</text>
<text x="156.2" y="155.2">DIO_[0..31]</text>
<text x="188.4" y="151.8">VCC_IO</text>
<text x="210.4" y="155.2">DIO_[0..31]</text>
<text x="210.4" y="150.1">GND</text>
<text x="210.4" y="152.6">VCC_IO</text>
<text x="31" y="157.7">D+</text>
<text x="31" y="160.3">D+</text>
<text x="77.1" y="161.7">VCC_2V5</text>
<text x="89.8" y="158.9">JP101</text>
<text x="99.9" y="161.7">VCC_3V3</text>
<text x="29.7" y="165.3">CC1</text>
<text x="29.7" y="167.9">CC2</text>
<text x="128.9" y="164.8">File: FPGA_Bank.sch</text>
<text x="208.9" y="162.9">File: IO_Protection.sch</text>
<text x="43.6" y="170.5">R101</text>
<text x="51.8" y="170.5">R102</text>
<text x="92.1" y="173.3" transform="rotate(-90 92.1 173.3)">VCC_IO</text>
<text x="23.5" y="178.9" transform="rotate(-90 23.5 178.9)">SH</text>
<text x="26.7" y="178.9" transform="rotate(-90 26.7 178.9)">GND</text>
<text x="28.5" y="175.5">SBU1</text>
<text x="28.5" y="178">SBU2</text>
<text x="43.8" y="184.8">GND</text>
<text x="51.8" y="180">C102</text>
<text x="62.7" y="181.4">C103</text>
<text x="54.4" y="191.3">TP102</text>
</g>
<g font-size="1.8" fill="#840084">
<text x="266.8" y="41.4">1M</text>
<text x="266.8" y="39.5">1M</text>
<text x="266.8" y="43.4">1M</text>
<text x="266.8" y="45.3">1M</text>
<text x="24.8" y="73.3">1x6</text>
<text x="260.9" y="91.1">2x20</text>
<text x="275.3" y="91.1">10u</text>
<text x="36.1" y="110.8">1A</text>
<text x="48.2" y="113.2">100u</text>
<text x="55.8" y="111.4">1A</text>
<text x="274.1" y="148.8">10u</text>
<text x="43.6" y="172.4">5.1k</text>
<text x="51.8" y="172.4">5.1k</text>
<text x="51.9" y="181.9">100n</text>
<text x="62.6" y="183.7">47u</text>
</g>
<g font-size="1.8" fill="#840000">
<text x="27.5" y="75.6">1</text>
<text x="27.5" y="78.1">2</text>
<text x="27.5" y="80.6">3</text>
<text x="27.5" y="83.2">4</text>
<text x="27.5" y="85.7">5</text>
<text x="27.5" y="88.3">6</text>
<text x="258.6" y="93.3">1</text>
<text x="258.6" y="95.9">3</text>
<text x="266.2" y="93.3">2</text>
<text x="266.2" y="95.9">4</text>
<text x="258.6" y="98.4">5</text>
<text x="258.6" y="101">7</text>
<text x="266.2" y="98.4">6</text>
<text x="266.2" y="101">8</text>
<text x="258.1" y="106">11</text>
<text x="258.6" y="103.5">9</text>
<text x="265.7" y="103.5">10</text>
<text x="265.7" y="106">12</text>
<text x="258.1" y="108.6">13</text>
<text x="258.1" y="111.1">15</text>
<text x="258.1" y="113.7">17</text>
<text x="265.7" y="108.6">14</text>
<text x="265.7" y="111.1">16</text>
<text x="265.7" y="113.7">18</text>
<text x="258.1" y="116.2">19</text>
<text x="258.1" y="118.7">21</text>
<text x="265.7" y="116.2">20</text>
<text x="265.7" y="118.7">22</text>
<text x="26.3" y="123.3" transform="rotate(-90 26.3 123.3)">4</text>
<text x="258.1" y="121.3">23</text>
<text x="258.1" y="123.8">25</text>
<text x="265.7" y="121.3">24</text>
<text x="265.7" y="123.8">26</text>
<text x="30.6" y="130.7">3</text>
<text x="258.1" y="126.4">27</text>
<text x="258.1" y="128.9">29</text>
<text x="258.1" y="131.4">31</text>
<text x="265.7" y="126.4">28</text>
<text x="265.7" y="128.9">30</text>
<text x="265.7" y="131.4">32</text>
<text x="30.6" y="133.2">2</text>
<text x="258.1" y="134">33</text>
<text x="258.1" y="136.5">35</text>
<text x="265.7" y="134">34</text>
<text x="265.7" y="136.5">36</text>
<text x="26.3" y="138.5" transform="rotate(-90 26.3 138.5)">1</text>
<text x="258.1" y="139.1">37</text>
<text x="258.1" y="141.6">39</text>
<text x="265.7" y="139.1">38</text>
<text x="265.7" y="141.6">40</text>
<text x="35.7" y="146.7">A4</text>
<text x="35.7" y="151.8">A7</text>
<text x="35.7" y="154.3">B7</text>
<text x="35.7" y="156.8">A6</text>
<text x="35.7" y="159.4">B6</text>
<text x="86.7" y="161.7">1</text>
<text x="97" y="161.7">3</text>
<text x="35.7" y="164.5">A5</text>
<text x="35.7" y="167">B5</text>
<text x="92.1" y="164.2" transform="rotate(-90 92.1 164.2)">2</text>
<text x="35.7" y="174.6">A8</text>
<text x="35.7" y="177.2">B8</text>
<text x="22.6" y="183.6" transform="rotate(-90 22.6 183.6)">S1</text>
<text x="25.8" y="183.6" transform="rotate(-90 25.8 183.6)">A1</text>
</g>
</svg>
